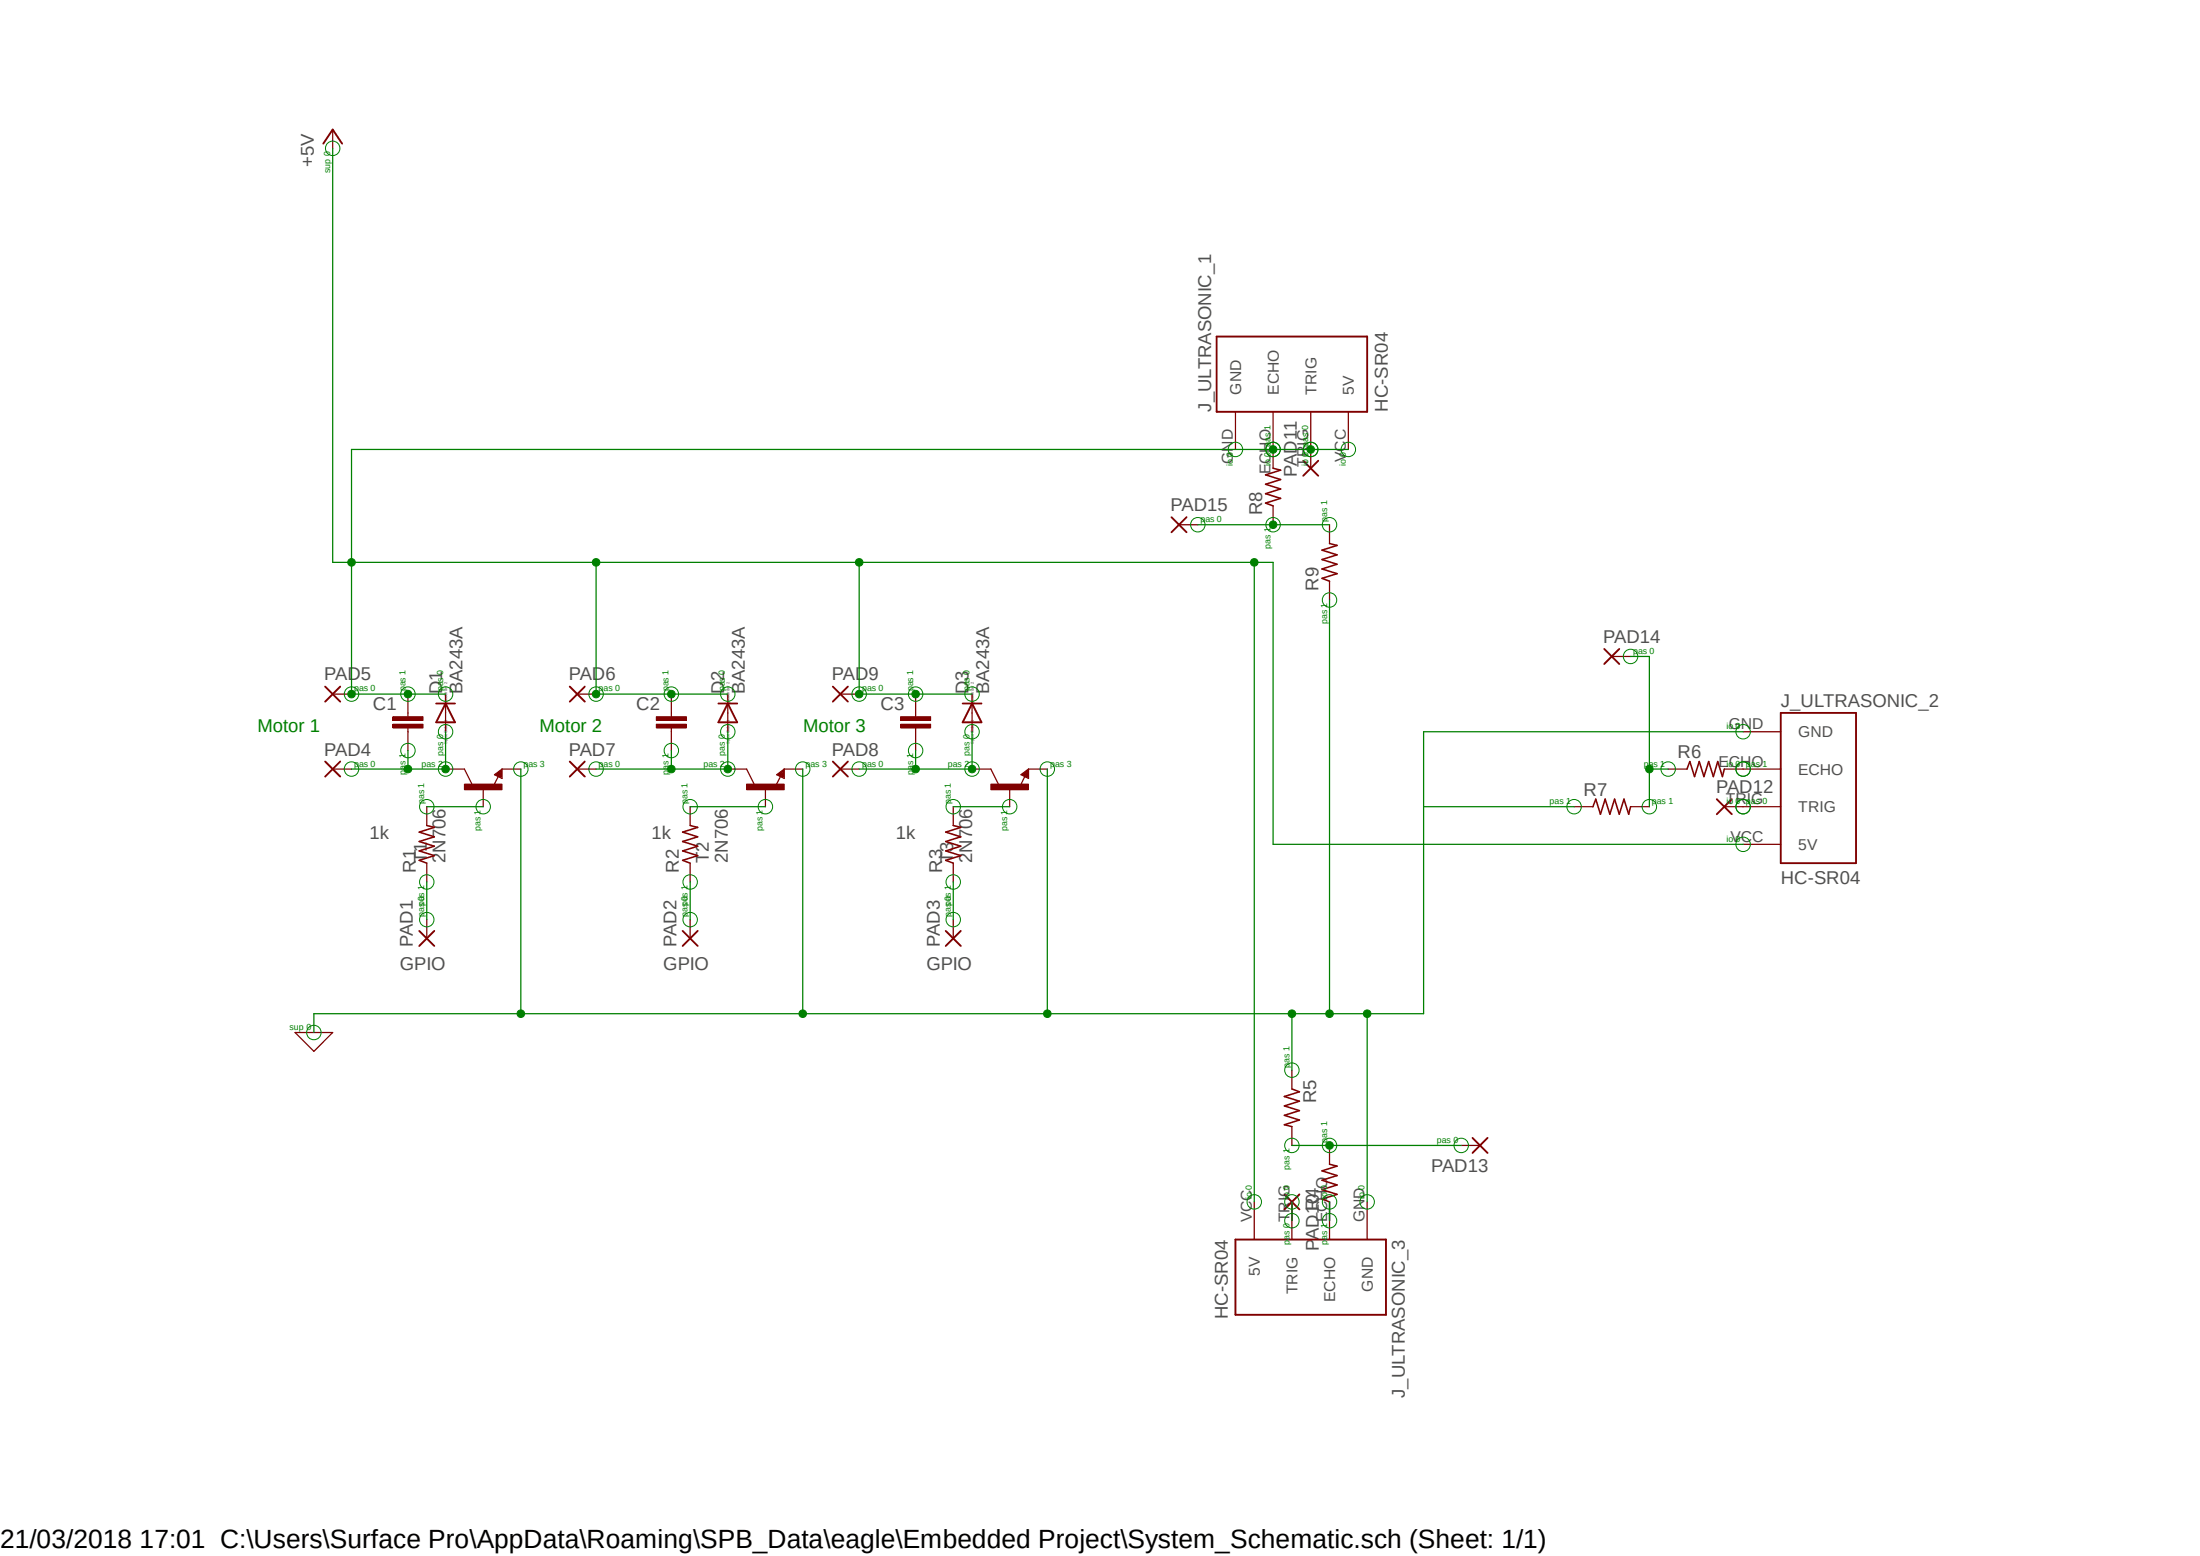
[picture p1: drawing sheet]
<svg xmlns="http://www.w3.org/2000/svg" width="297mm" height="210mm" viewBox="0 0 297 210" stroke-linecap="round" stroke-linejoin="round" font-family="sans-serif">
<path d="M34.2 15.2l228.6 174.5M262.8 15.2l-228.6 174.5" fill="none" stroke="#fff" stroke-width=".14"/>
<g fill="none" stroke="#800000" stroke-width=".17">
<path d="M57.6 108.9v2.5M57.6 116.5v2.5M62.7 103.8l1 2M66.8 104.6l1-.8v1.3zM67.3 104.8l-.7 1.2M93.2 108.9v2.5M93.2 116.5v2.5M128.7 108.9v2.5M128.7 116.5v2.5M39.8 139.4h5.1l-2.5 2.5zM57.6 124.1v2.6M93.2 124.1v2.6"/>
<path d="M128.7 124.1v2.6"/>
</g>
<path d="M57.6 111.4l1 .3-2 .6 2 .6-2 .7 2 .6-2 .7 2 .6-2 .6 1 .4M93.2 111.4l1 .3-2 .6 2 .6-2 .7 2 .6-2 .7 2 .6-2 .6 1 .4M128.7 111.4l1 .3-2 .6 2 .6-2 .7 2 .6-2 .7 2 .6-2 .6 1 .4" fill="none" stroke="#800000" stroke-width=".21"/>
<path d="M67.3 104.6l.2-.2v.4l-.5-.2 .6-.5v.7M56.6 125.6l2 2.1M58.6 125.6l-2 2.1M92.2 125.6l2 2.1M94.2 125.6l-2 2.1M127.7 125.6l2 2.1M129.7 125.6l-2 2.1" fill="none" stroke="#800000" stroke-width=".25"/>
<path d="M62.7 105.8h5.1v.8h-5.1z" fill-rule="evenodd" fill="#800000"/>
<path d="M62.7 105.8h5.1v.8h-5.1z" fill="none" stroke="#800000" stroke-width=".14"/>
<path d="M60.2 103.8h2.5M65.2 106.3v2.6M67.8 103.8h2.5M100.8 103.8l1 2M104.9 104.6l1-.8v1.3zM105.4 104.8l-.7 1.2" fill="none" stroke="#800000" stroke-width=".17"/>
<path d="M105.4 104.6l.2-.2v.4l-.5-.2 .6-.5v.7" fill="none" stroke="#800000" stroke-width=".25"/>
<path d="M100.8 105.8h5.1v.8h-5.1z" fill-rule="evenodd" fill="#800000"/>
<path d="M100.8 105.8h5.1v.8h-5.1z" fill="none" stroke="#800000" stroke-width=".14"/>
<path d="M98.3 103.8h2.5M103.3 106.3v2.6M105.9 103.8h2.5M133.8 103.8l1 2M137.8 104.6l1.1-.8v1.3zM138.3 104.8l-.5 1.2" fill="none" stroke="#800000" stroke-width=".17"/>
<path d="M138.3 104.6l.3-.2v.4l-.5-.2 .6-.5v.7" fill="none" stroke="#800000" stroke-width=".25"/>
<path d="M133.8 105.8h5.1v.8h-5.1z" fill-rule="evenodd" fill="#800000"/>
<path d="M133.8 105.8h5.1v.8h-5.1z" fill="none" stroke="#800000" stroke-width=".14"/>
<path d="M55.1 96.2v.5M55.1 98.3v.5M60.2 93.7v5.1M98.3 93.7v5.1M131.2 93.7v5.1M131.2 103.8h2.6M136.3 106.3v2.6M138.9 103.8h2.5" fill="none" stroke="#800000" stroke-width=".17"/>
<path d="M58.9 95h2.5M60.2 95l1.2 2.5h-2.5zM97 95h2.5M98.3 95l1.2 2.5h-2.5zM130 95h2.5M131.2 95l1.3 2.5h-2.5z" fill="none" stroke="#800000" stroke-width=".25"/>
<path d="M53 96.7h4.1v.5h-4.1z" fill-rule="evenodd" fill="#800000"/>
<path d="M53 96.7h4.1v.5h-4.1z" fill="none" stroke="#800000" stroke-width=".14"/>
<path d="M53 97.7h4.1v.6h-4.1z" fill-rule="evenodd" fill="#800000"/>
<path d="M53 97.7h4.1v.6h-4.1z" fill="none" stroke="#800000" stroke-width=".14"/>
<path d="M55.1 93.7v2.5M55.1 98.8v2.5M90.6 96.2v.5M90.6 98.3v.5" fill="none" stroke="#800000" stroke-width=".17"/>
<path d="M88.6 96.7h4.1v.5h-4.1z" fill-rule="evenodd" fill="#800000"/>
<path d="M88.6 96.7h4.1v.5h-4.1z" fill="none" stroke="#800000" stroke-width=".14"/>
<path d="M88.6 97.7h4.1v.6h-4.1z" fill-rule="evenodd" fill="#800000"/>
<path d="M88.6 97.7h4.1v.6h-4.1z" fill="none" stroke="#800000" stroke-width=".14"/>
<path d="M90.6 93.7v2.5M90.6 98.8v2.5M123.6 96.2v.5M123.6 98.3v.5" fill="none" stroke="#800000" stroke-width=".17"/>
<path d="M121.6 96.7h4v.5h-4z" fill-rule="evenodd" fill="#800000"/>
<path d="M121.6 96.7h4v.5h-4z" fill="none" stroke="#800000" stroke-width=".14"/>
<path d="M121.6 97.7h4v.6h-4z" fill-rule="evenodd" fill="#800000"/>
<path d="M121.6 97.7h4v.6h-4z" fill="none" stroke="#800000" stroke-width=".14"/>
<g fill="none" stroke="#800000" stroke-width=".17">
<path d="M44.9 17.5v2.5M166.8 55.6v5.1M171.9 55.6v7.6M177 55.6v7.6M182 55.6v5.1M159.2 70.8h2.5M171.9 68.3v2.5M179.5 70.8v2.6M179.5 78.4v2.6M44.9 93.7h2.6M77.9 93.7h2.6M113.5 93.7h2.5"/>
<path d="M123.6 93.7v2.5M123.6 98.8v2.5M217.6 88.6h2.5M235.3 98.8h5.1M44.9 103.8h2.6M77.9 103.8h2.6M113.5 103.8h2.5M212.5 108.9h2.6M220.1 108.9h2.6M225.2 103.8h2.6M232.8 103.8h7.6M232.8 108.9h7.6"/>
<path d="M235.3 114h5.1M174.4 144.4v2.6M174.4 152.1v2.5M179.5 154.6v2.5M197.3 154.6h2.5M169.3 162.2v5.1M174.4 162.2v5.1M179.5 162.2v5.1M184.6 162.2v5.1"/>
</g>
<g fill="none" stroke="#800000" stroke-width=".25">
<path d="M43.6 19.4l1.3-1.9 1.3 1.9M164.3 45.4h20.3v10.2h-20.3zM158.2 69.8l2 2M160.2 69.8l-2 2M175.9 62.2l2.1 2M178 62.2l-2.1 2M43.9 92.7l2 2M45.9 92.7l-2 2M76.9 92.7l2.1 2M79 92.7l-2.1 2M112.4 92.7l2.1 2M114.5 92.7l-2.1 2"/>
<path d="M216.6 87.6l2 2M218.6 87.6l-2 2M240.4 96.2h10.2v20.3h-10.2zM43.9 102.8l2 2M45.9 102.8l-2 2M76.9 102.8l2.1 2M79 102.8l-2.1 2M112.4 102.8l2.1 2M114.5 102.8l-2.1 2M231.8 107.9l2 2M233.8 107.9l-2 2M198.8 153.6l2 2"/>
<path d="M200.8 153.6l-2 2M166.8 167.3h20.3v10.2h-20.3zM173.4 161.2l2 2M175.4 161.2l-2 2"/>
</g>
<path d="M171.9 63.2l1 .3-2 .6 2 .6-2 .7 2 .6-2 .6 2 .7-2 .6 1 .4M179.5 73.4l1 .2-2 .7 2 .6-2 .6 2 .7-2 .6 2 .6-2 .7 1 .3M215.1 108.9l.3-1 .7 2 .6-2 .6 2 .7-2 .6 2 .6-2 .7 2 .2-1M227.8 103.8l.3-1 .7 2 .6-2 .6 2 .7-2 .6 2 .6-2 .6 2 .3-1M174.4 147l1 .4-2 .6 2 .6-2 .7 2 .6-2 .6 2 .7-2 .6 1 .3M179.5 157.1l1 .3-2 .6 2 .7-2 .6 2 .6-2 .7 2 .6-2 .6 1 .4" fill="none" stroke="#800000" stroke-width=".21"/>
<g fill="none" stroke="#008000" stroke-width=".14">
<circle cx="44.9" cy="20" r=".98"/>
<circle cx="161.7" cy="70.8" r=".98"/>
<circle cx="166.8" cy="60.7" r=".98"/>
<circle cx="171.9" cy="70.8" r=".98"/>
<circle cx="171.9" cy="60.7" r=".98"/>
<circle cx="176.9" cy="60.7" r=".98"/>
<circle cx="179.5" cy="70.8" r=".98"/>
<circle cx="182" cy="60.7" r=".98"/>
<circle cx="47.5" cy="93.7" r=".98"/>
<circle cx="55.1" cy="93.7" r=".98"/>
<circle cx="60.2" cy="98.8" r=".98"/>
<circle cx="60.2" cy="93.7" r=".98"/>
<circle cx="80.5" cy="93.7" r=".98"/>
<circle cx="90.6" cy="93.7" r=".98"/>
<circle cx="98.3" cy="93.7" r=".98"/>
<circle cx="98.3" cy="98.8" r=".98"/>
<circle cx="116" cy="93.7" r=".98"/>
<circle cx="123.6" cy="93.7" r=".98"/>
<circle cx="131.2" cy="93.7" r=".98"/>
<circle cx="131.2" cy="98.8" r=".98"/>
<circle cx="179.5" cy="81" r=".98"/>
<circle cx="220.1" cy="88.6" r=".98"/>
<circle cx="235.3" cy="98.8" r=".98"/>
<circle cx="47.5" cy="103.8" r=".98"/>
<circle cx="55.1" cy="101.3" r=".98"/>
<circle cx="57.6" cy="108.9" r=".98"/>
<circle cx="57.6" cy="119" r=".98"/>
<circle cx="60.2" cy="103.8" r=".98"/>
<circle cx="65.2" cy="108.9" r=".98"/>
<circle cx="70.3" cy="103.8" r=".98"/>
<circle cx="80.5" cy="103.8" r=".98"/>
<circle cx="90.6" cy="101.3" r=".98"/>
<circle cx="93.2" cy="119" r=".98"/>
<circle cx="93.2" cy="108.9" r=".98"/>
<circle cx="98.3" cy="103.8" r=".98"/>
<circle cx="103.3" cy="108.9" r=".98"/>
<circle cx="108.4" cy="103.8" r=".98"/>
<circle cx="116" cy="103.8" r=".98"/>
<circle cx="123.6" cy="101.3" r=".98"/>
<circle cx="128.7" cy="108.9" r=".98"/>
<circle cx="128.7" cy="119" r=".98"/>
<circle cx="131.2" cy="103.8" r=".98"/>
<circle cx="136.3" cy="108.9" r=".98"/>
<circle cx="141.4" cy="103.8" r=".98"/>
<circle cx="212.5" cy="108.9" r=".98"/>
<circle cx="222.7" cy="108.9" r=".98"/>
<circle cx="225.2" cy="103.8" r=".98"/>
<circle cx="235.3" cy="103.8" r=".98"/>
<circle cx="235.3" cy="108.9" r=".98"/>
<circle cx="235.3" cy="114" r=".98"/>
<circle cx="42.4" cy="139.4" r=".98"/>
<circle cx="57.6" cy="124.1" r=".98"/>
<circle cx="93.2" cy="124.1" r=".98"/>
<circle cx="128.7" cy="124.1" r=".98"/>
<circle cx="174.4" cy="144.4" r=".98"/>
<circle cx="174.4" cy="154.6" r=".98"/>
<circle cx="179.5" cy="154.6" r=".98"/>
<circle cx="197.3" cy="154.6" r=".98"/>
<circle cx="169.3" cy="162.2" r=".98"/>
<circle cx="174.4" cy="164.8" r=".98"/>
<circle cx="174.4" cy="162.2" r=".98"/>
<circle cx="179.5" cy="164.8" r=".98"/>
<circle cx="179.5" cy="162.2" r=".98"/>
<circle cx="184.6" cy="162.2" r=".98"/>
</g>
<path d="M57.6 119v5.1M57.6 108.9h7.6M70.3 103.8v33M93.2 119v5.1M93.2 108.9h10.1M108.4 103.8v33h-66v2.6M128.7 119v5.1M128.7 108.9h7.6" fill="none" stroke="#008000" stroke-width=".17"/>
<circle cx="70.3" cy="136.8" r=".51" fill="#008000"/>
<circle cx="70.3" cy="136.8" r=".51" fill="none" stroke="#008000" stroke-width=".14"/>
<path d="M141.4 103.8v33h-33" fill="none" stroke="#008000" stroke-width=".17"/>
<circle cx="108.4" cy="136.8" r=".51" fill="#008000"/>
<circle cx="108.4" cy="136.8" r=".51" fill="none" stroke="#008000" stroke-width=".14"/>
<path d="M179.5 136.8h5.1v25.4" fill="none" stroke="#008000" stroke-width=".17"/>
<circle cx="141.4" cy="136.8" r=".51" fill="#008000"/>
<circle cx="141.4" cy="136.8" r=".51" fill="none" stroke="#008000" stroke-width=".14"/>
<path d="M235.3 98.8h-43.1v10.1M141.4 136.8h38.1M184.6 136.8h7.6" fill="none" stroke="#008000" stroke-width=".17"/>
<circle cx="184.6" cy="136.8" r=".51" fill="#008000"/>
<circle cx="184.6" cy="136.8" r=".51" fill="none" stroke="#008000" stroke-width=".14"/>
<path d="M174.4 136.8v7.6" fill="none" stroke="#008000" stroke-width=".17"/>
<circle cx="174.4" cy="136.8" r=".51" fill="#008000"/>
<circle cx="174.4" cy="136.8" r=".51" fill="none" stroke="#008000" stroke-width=".14"/>
<path d="M179.5 81v55.8M212.5 108.9h-20.3v27.9" fill="none" stroke="#008000" stroke-width=".17"/>
<circle cx="179.5" cy="136.8" r=".51" fill="#008000"/>
<circle cx="179.5" cy="136.8" r=".51" fill="none" stroke="#008000" stroke-width=".14"/>
<path d="M60.2 98.8v5h-5.1v-2.5" fill="none" stroke="#008000" stroke-width=".17"/>
<circle cx="60.2" cy="103.8" r=".51" fill="#008000"/>
<circle cx="60.2" cy="103.8" r=".51" fill="none" stroke="#008000" stroke-width=".14"/>
<path d="M47.5 103.8h7.6" fill="none" stroke="#008000" stroke-width=".17"/>
<circle cx="55.1" cy="103.8" r=".51" fill="#008000"/>
<circle cx="55.1" cy="103.8" r=".51" fill="none" stroke="#008000" stroke-width=".14"/>
<path d="M98.3 98.8v5h-7.7v-2.5" fill="none" stroke="#008000" stroke-width=".17"/>
<circle cx="98.3" cy="103.8" r=".51" fill="#008000"/>
<circle cx="98.3" cy="103.8" r=".51" fill="none" stroke="#008000" stroke-width=".14"/>
<path d="M80.5 103.8h10.1" fill="none" stroke="#008000" stroke-width=".17"/>
<circle cx="90.6" cy="103.8" r=".51" fill="#008000"/>
<circle cx="90.6" cy="103.8" r=".51" fill="none" stroke="#008000" stroke-width=".14"/>
<path d="M131.2 98.8v5h-7.6v-2.5" fill="none" stroke="#008000" stroke-width=".17"/>
<circle cx="131.2" cy="103.8" r=".51" fill="#008000"/>
<circle cx="131.2" cy="103.8" r=".51" fill="none" stroke="#008000" stroke-width=".14"/>
<path d="M116 103.8h7.6" fill="none" stroke="#008000" stroke-width=".17"/>
<circle cx="123.6" cy="103.8" r=".51" fill="#008000"/>
<circle cx="123.6" cy="103.8" r=".51" fill="none" stroke="#008000" stroke-width=".14"/>
<path d="M47.5 93.7h12.7" fill="none" stroke="#008000" stroke-width=".17"/>
<circle cx="55.1" cy="93.7" r=".51" fill="#008000"/>
<circle cx="55.1" cy="93.7" r=".51" fill="none" stroke="#008000" stroke-width=".14"/>
<path d="M44.9 75.9h2.6v17.8" fill="none" stroke="#008000" stroke-width=".17"/>
<circle cx="47.5" cy="93.7" r=".51" fill="#008000"/>
<circle cx="47.5" cy="93.7" r=".51" fill="none" stroke="#008000" stroke-width=".14"/>
<path d="M44.9 20v55.9M90.6 93.7h7.7" fill="none" stroke="#008000" stroke-width=".17"/>
<circle cx="90.6" cy="93.7" r=".51" fill="#008000"/>
<circle cx="90.6" cy="93.7" r=".51" fill="none" stroke="#008000" stroke-width=".14"/>
<path d="M80.5 75.9v17.8h10.1" fill="none" stroke="#008000" stroke-width=".17"/>
<circle cx="80.5" cy="93.7" r=".51" fill="#008000"/>
<circle cx="80.5" cy="93.7" r=".51" fill="none" stroke="#008000" stroke-width=".14"/>
<path d="M47.5 75.9h33" fill="none" stroke="#008000" stroke-width=".17"/>
<circle cx="47.5" cy="75.9" r=".51" fill="#008000"/>
<circle cx="47.5" cy="75.9" r=".51" fill="none" stroke="#008000" stroke-width=".14"/>
<path d="M123.6 93.7h7.6" fill="none" stroke="#008000" stroke-width=".17"/>
<circle cx="123.6" cy="93.7" r=".51" fill="#008000"/>
<circle cx="123.6" cy="93.7" r=".51" fill="none" stroke="#008000" stroke-width=".14"/>
<path d="M80.5 75.9h35.5v17.8h7.6" fill="none" stroke="#008000" stroke-width=".17"/>
<circle cx="116" cy="93.7" r=".51" fill="#008000"/>
<circle cx="116" cy="93.7" r=".51" fill="none" stroke="#008000" stroke-width=".14"/>
<circle cx="80.5" cy="75.9" r=".51" fill="#008000"/>
<circle cx="80.5" cy="75.9" r=".51" fill="none" stroke="#008000" stroke-width=".14"/>
<path d="M116 75.9h53.3v86.3M182 60.7h-134.5v15.2" fill="none" stroke="#008000" stroke-width=".17"/>
<circle cx="116" cy="75.9" r=".51" fill="#008000"/>
<circle cx="116" cy="75.9" r=".51" fill="none" stroke="#008000" stroke-width=".14"/>
<path d="M169.3 75.9h2.6v38.1h63.4" fill="none" stroke="#008000" stroke-width=".17"/>
<circle cx="169.3" cy="75.9" r=".51" fill="#008000"/>
<circle cx="169.3" cy="75.9" r=".51" fill="none" stroke="#008000" stroke-width=".14"/>
<circle cx="176.9" cy="60.7" r=".51" fill="#008000"/>
<circle cx="176.9" cy="60.7" r=".51" fill="none" stroke="#008000" stroke-width=".14"/>
<circle cx="171.9" cy="60.7" r=".51" fill="#008000"/>
<circle cx="171.9" cy="60.7" r=".51" fill="none" stroke="#008000" stroke-width=".14"/>
<path d="M174.4 154.6h22.9M174.4 162.2v2.6M179.5 162.2v2.6" fill="none" stroke="#008000" stroke-width=".17"/>
<circle cx="179.5" cy="154.6" r=".51" fill="#008000"/>
<circle cx="179.5" cy="154.6" r=".51" fill="none" stroke="#008000" stroke-width=".14"/>
<path d="M220.1 88.6h2.6v20.3M222.7 103.8h2.5" fill="none" stroke="#008000" stroke-width=".17"/>
<circle cx="222.7" cy="103.8" r=".51" fill="#008000"/>
<circle cx="222.7" cy="103.8" r=".51" fill="none" stroke="#008000" stroke-width=".14"/>
<path d="M161.7 70.8h17.8" fill="none" stroke="#008000" stroke-width=".17"/>
<circle cx="171.9" cy="70.8" r=".51" fill="#008000"/>
<circle cx="171.9" cy="70.8" r=".51" fill="none" stroke="#008000" stroke-width=".14"/>
<text font-size="3.6" x="0" y="208.9">21/03/2018 17:01 C:\Users\Surface Pro\AppData\Roaming\SPB_Data\eagle\Embedded Project\System_Schematic.sch (Sheet: 1/1)</text>
<g font-size="2.5" fill="#505050">
<text x="42.4" y="22.6" transform="rotate(-90 42.4 22.6)">+5V</text>
<text x="163.5" y="55.6" transform="rotate(-90 163.5 55.6)">J_ULTRASONIC_1</text>
<text x="187.4" y="55.6" transform="rotate(-90 187.4 55.6)">HC-SR04</text>
<text x="175.1" y="64.3" transform="rotate(-90 175.1 64.3)">PAD11</text>
<text x="158" y="69">PAD15</text>
<text x="170.4" y="69.6" transform="rotate(-90 170.4 69.6)">R8</text>
<text x="178" y="79.7" transform="rotate(-90 178 79.7)">R9</text>
<text x="216.5" y="86.7">PAD14</text>
<text x="43.8" y="91.8">PAD5</text>
<text x="50.3" y="95.8">C1</text>
<text x="59.7" y="93.7" transform="rotate(-90 59.7 93.7)">D1</text>
<text x="62.4" y="93.7" transform="rotate(-90 62.4 93.7)">BA243A</text>
<text x="76.8" y="91.8">PAD6</text>
<text x="85.9" y="95.8">C2</text>
<text x="97.7" y="93.7" transform="rotate(-90 97.7 93.7)">D2</text>
<text x="100.5" y="93.7" transform="rotate(-90 100.5 93.7)">BA243A</text>
<text x="112.3" y="91.8">PAD9</text>
<text x="118.9" y="95.8">C3</text>
<text x="130.8" y="93.7" transform="rotate(-90 130.8 93.7)">D3</text>
<text x="133.6" y="93.7" transform="rotate(-90 133.6 93.7)">BA243A</text>
<text x="240.4" y="95.5">J_ULTRASONIC_2</text>
<text x="43.8" y="102">PAD4</text>
<text x="76.8" y="102">PAD7</text>
<text x="112.3" y="102">PAD8</text>
<text x="213.8" y="107.4">R7</text>
<text x="226.5" y="102.3">R6</text>
<text x="231.7" y="107.1">PAD12</text>
<text x="49.9" y="113.2">1k</text>
<text x="88" y="113.2">1k</text>
<text x="121" y="113.2">1k</text>
<text x="56.1" y="117.8" transform="rotate(-90 56.1 117.8)">R1</text>
<text x="57.6" y="116.5" transform="rotate(-90 57.6 116.5)">T1</text>
<text x="60.2" y="116.5" transform="rotate(-90 60.2 116.5)">2N706</text>
<text x="91.7" y="117.8" transform="rotate(-90 91.7 117.8)">R2</text>
<text x="95.7" y="116.5" transform="rotate(-90 95.7 116.5)">T2</text>
<text x="98.3" y="116.5" transform="rotate(-90 98.3 116.5)">2N706</text>
<text x="127.2" y="117.8" transform="rotate(-90 127.2 117.8)">R3</text>
<text x="128.7" y="116.5" transform="rotate(-90 128.7 116.5)">T3</text>
<text x="131.2" y="116.5" transform="rotate(-90 131.2 116.5)">2N706</text>
<text x="240.4" y="119.3">HC-SR04</text>
<text x="54" y="131">GPIO</text>
<text x="55.8" y="127.8" transform="rotate(-90 55.8 127.8)">PAD1</text>
<text x="89.5" y="131">GPIO</text>
<text x="91.3" y="127.8" transform="rotate(-90 91.3 127.8)">PAD2</text>
<text x="125.1" y="131">GPIO</text>
<text x="126.9" y="127.8" transform="rotate(-90 126.9 127.8)">PAD3</text>
<text x="177.7" y="148.9" transform="rotate(-90 177.7 148.9)">R5</text>
<text x="193.2" y="158.2">PAD13</text>
<text x="178" y="163.5" transform="rotate(-90 178 163.5)">R4</text>
<text x="178.1" y="168.8" transform="rotate(-90 178.1 168.8)">PAD10</text>
<text x="165.8" y="178.1" transform="rotate(-90 165.8 178.1)">HC-SR04</text>
<text x="189.7" y="188.7" transform="rotate(-90 189.7 188.7)">J_ULTRASONIC_3</text>
</g>
<g font-size="2.5" fill="#008000">
<text x="34.8" y="98.8">Motor 1</text>
<text x="72.8" y="98.8">Motor 2</text>
<text x="108.4" y="98.8">Motor 3</text>
</g>
<g font-size="2.1" fill="#505050">
<text x="167.6" y="53.3" transform="rotate(-90 167.6 53.3)">GND</text>
<text x="172.6" y="53.3" transform="rotate(-90 172.6 53.3)">ECHO</text>
<text x="177.7" y="53.3" transform="rotate(-90 177.7 53.3)">TRIG</text>
<text x="182.8" y="53.3" transform="rotate(-90 182.8 53.3)">5V</text>
<text x="166.5" y="62.6" transform="rotate(-90 166.5 62.6)">GND</text>
<text x="171.5" y="64" transform="rotate(-90 171.5 64)">ECHO</text>
<text x="176.6" y="63" transform="rotate(-90 176.6 63)">TRIG</text>
<text x="181.7" y="62.4" transform="rotate(-90 181.7 62.4)">VCC</text>
<text x="233.4" y="98.4">GND</text>
<text x="242.8" y="99.5">GND</text>
<text x="232" y="103.5">ECHO</text>
<text x="242.8" y="104.6">ECHO</text>
<text x="233" y="108.5">TRIG</text>
<text x="233.6" y="113.6">VCC</text>
<text x="242.8" y="109.6">TRIG</text>
<text x="242.8" y="114.7">5V</text>
<text x="169" y="165" transform="rotate(-90 169 165)">VCC</text>
<text x="174.1" y="165" transform="rotate(-90 174.1 165)">TRIG</text>
<text x="179.2" y="165" transform="rotate(-90 179.2 165)">ECHO</text>
<text x="184.2" y="165" transform="rotate(-90 184.2 165)">GND</text>
<text x="170.1" y="172.2" transform="rotate(-90 170.1 172.2)">5V</text>
<text x="175.2" y="174.7" transform="rotate(-90 175.2 174.7)">TRIG</text>
<text x="180.3" y="175.7" transform="rotate(-90 180.3 175.7)">ECHO</text>
<text x="185.3" y="174.3" transform="rotate(-90 185.3 174.3)">GND</text>
</g>
<g font-size="1.2" fill="#008000">
<text x="44.6" y="23.4" transform="rotate(-90 44.6 23.4)">sup 0</text>
<text x="166.5" y="62.9" transform="rotate(-90 166.5 62.9)">io 0</text>
<text x="171.5" y="62.9" transform="rotate(-90 171.5 62.9)">io 0</text>
<text x="171.5" y="60.3" transform="rotate(-90 171.5 60.3)">pas 1</text>
<text x="176.6" y="62.9" transform="rotate(-90 176.6 62.9)">io 0</text>
<text x="176.6" y="60.3" transform="rotate(-90 176.6 60.3)">pas 0</text>
<text x="181.7" y="62.9" transform="rotate(-90 181.7 62.9)">io 0</text>
<text x="162.1" y="70.4">pas 0</text>
<text x="179.2" y="70.4" transform="rotate(-90 179.2 70.4)">pas 1</text>
<text x="171.5" y="74.1" transform="rotate(-90 171.5 74.1)">pas 1</text>
<text x="179.2" y="84.2" transform="rotate(-90 179.2 84.2)">pas 1</text>
<text x="220.5" y="88.2">pas 0</text>
<text x="47.8" y="93.3">pas 0</text>
<text x="54.7" y="93.3" transform="rotate(-90 54.7 93.3)">pas 1</text>
<text x="59.8" y="93.3" transform="rotate(-90 59.8 93.3)">pas 0</text>
<text x="80.8" y="93.3">pas 0</text>
<text x="90.3" y="93.3" transform="rotate(-90 90.3 93.3)">pas 1</text>
<text x="97.9" y="93.3" transform="rotate(-90 97.9 93.3)">pas 0</text>
<text x="116.4" y="93.3">pas 0</text>
<text x="123.3" y="93.3" transform="rotate(-90 123.3 93.3)">pas 1</text>
<text x="130.9" y="93.3" transform="rotate(-90 130.9 93.3)">pas 0</text>
<text x="233.1" y="98.4">io 0</text>
<text x="47.8" y="103.5">pas 0</text>
<text x="54.7" y="104.6" transform="rotate(-90 54.7 104.6)">pas 1</text>
<text x="56.9" y="103.5">pas 2</text>
<text x="59.8" y="102" transform="rotate(-90 59.8 102)">pas 0</text>
<text x="70.7" y="103.5">pas 3</text>
<text x="80.8" y="103.5">pas 0</text>
<text x="90.3" y="104.6" transform="rotate(-90 90.3 104.6)">pas 1</text>
<text x="95" y="103.5">pas 2</text>
<text x="97.9" y="102" transform="rotate(-90 97.9 102)">pas 0</text>
<text x="108.8" y="103.5">pas 3</text>
<text x="116.4" y="103.5">pas 0</text>
<text x="123.3" y="104.6" transform="rotate(-90 123.3 104.6)">pas 1</text>
<text x="128" y="103.5">pas 2</text>
<text x="130.9" y="102" transform="rotate(-90 130.9 102)">pas 0</text>
<text x="141.8" y="103.5">pas 3</text>
<text x="221.9" y="103.5">pas 1</text>
<text x="233.1" y="103.5">io 0 pas 1</text>
<text x="57.3" y="108.5" transform="rotate(-90 57.3 108.5)">pas 1</text>
<text x="64.9" y="112.2" transform="rotate(-90 64.9 112.2)">pas 1</text>
<text x="92.8" y="108.5" transform="rotate(-90 92.8 108.5)">pas 1</text>
<text x="103" y="112.2" transform="rotate(-90 103 112.2)">pas 1</text>
<text x="128.4" y="108.5" transform="rotate(-90 128.4 108.5)">pas 1</text>
<text x="136" y="112.2" transform="rotate(-90 136 112.2)">pas 1</text>
<text x="209.2" y="108.5">pas 1</text>
<text x="223" y="108.5">pas 1</text>
<text x="233.1" y="108.5">io 0 pas 0</text>
<text x="233.1" y="113.6">io 0</text>
<text x="57.3" y="123.8" transform="rotate(-90 57.3 123.8)">pas 0</text>
<text x="57.3" y="122.3" transform="rotate(-90 57.3 122.3)">pas 1</text>
<text x="92.8" y="123.8" transform="rotate(-90 92.8 123.8)">pas 0</text>
<text x="92.8" y="122.3" transform="rotate(-90 92.8 122.3)">pas 1</text>
<text x="128.4" y="123.8" transform="rotate(-90 128.4 123.8)">pas 0</text>
<text x="128.4" y="122.3" transform="rotate(-90 128.4 122.3)">pas 1</text>
<text x="39.1" y="139">sup 0</text>
<text x="174.1" y="144.1" transform="rotate(-90 174.1 144.1)">pas 1</text>
<text x="179.2" y="154.3" transform="rotate(-90 179.2 154.3)">pas 1</text>
<text x="194" y="154.3">pas 0</text>
<text x="169" y="161.8" transform="rotate(-90 169 161.8)">io 0</text>
<text x="174.1" y="161.8" transform="rotate(-90 174.1 161.8)">io 0</text>
<text x="174.1" y="157.9" transform="rotate(-90 174.1 157.9)">pas 1</text>
<text x="179.2" y="161.8" transform="rotate(-90 179.2 161.8)">io 0</text>
<text x="184.2" y="161.8" transform="rotate(-90 184.2 161.8)">io 0</text>
<text x="174.1" y="168" transform="rotate(-90 174.1 168)">pas 0</text>
<text x="179.2" y="168" transform="rotate(-90 179.2 168)">pas 1</text>
</g>
<g font-size=".6" fill="#505050">
<text x="60.4" y="95.3" transform="rotate(-90 60.4 95.3)">SpiceOrder 2</text>
<text x="98.5" y="95.3" transform="rotate(-90 98.5 95.3)">SpiceOrder 2</text>
<text x="131.5" y="95.3" transform="rotate(-90 131.5 95.3)">SpiceOrder 2</text>
<text x="60.4" y="100.4" transform="rotate(-90 60.4 100.4)">SpiceOrder 1</text>
<text x="98.5" y="100.4" transform="rotate(-90 98.5 100.4)">SpiceOrder 1</text>
<text x="131.5" y="100.4" transform="rotate(-90 131.5 100.4)">SpiceOrder 1</text>
</g>
</svg>
